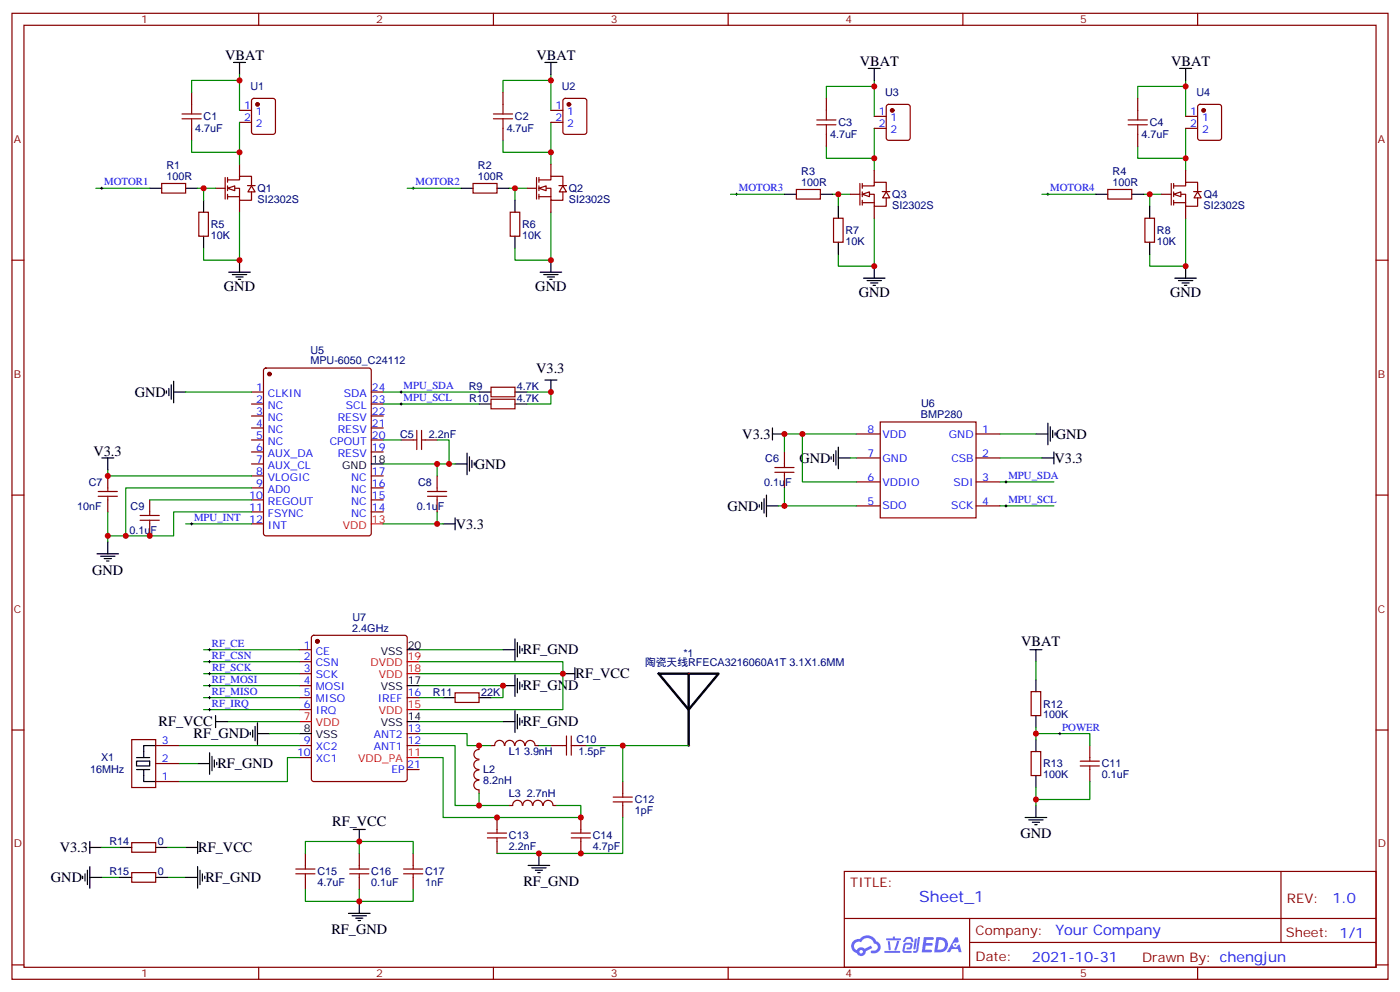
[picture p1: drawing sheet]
<svg xmlns="http://www.w3.org/2000/svg" width="412mm" height="292mm" viewBox="0 0 412 292" stroke-linecap="round" stroke-linejoin="round" font-family="sans-serif">
<g fill="none" stroke="#870000" stroke-width=".35">
<path d="M3.5 3.9h405.4v284.4h-405.4zM7.1 7.4h398.2v277.3h-398.2zM76.2 3.9v3.5M145.3 3.9v3.5M214.5 3.9v3.5M283.6 3.9v3.5M352.8 3.9v3.5M3.5 76.6h3.6M405.3 76.6h3.6M3.5 145.7h3.6M405.3 145.7h3.6M3.5 214.9h3.6"/>
<path d="M405.3 214.9h3.6M248.7 256.5h156.6v28.2h-156.6zM377.3 256.5v20.9M248.7 270.4h156.5M285.6 277.4h119.6M285.6 270.4v14.1M3.5 284h3.6M76.2 284.7v3.6M145.3 284.7v3.6M214.5 284.7v3.6M283.6 284.7v3.6M352.8 284.7v3.6"/>
<path d="M405.3 284h3.6"/>
</g>
<g fill="#5487ff">
<path d="M272.1 275.8h2.6l.3 .2-.1 .6h-2l-.1 1h1.6l.4 .4-.4 .4h-1.7l-.2 1.1 1.8 .1 .3 .3-.2 .4h-2.9z"/>
<path d="M281.4 275.9h.7l.4 1.3-.7 .3a.74 .74 0 0 0-1.1 .3 .74 .74 0 0 0 .5 1.1 .74 .74 0 0 0 .9-.7l.5-.3 .7 2.4h-.9l-.2-1h-1.9l-.5 1h-.9z"/>
<path d="M269.5 276.3h.6l-.4 2.9a.31 .31 0 0 1-.3 .3 .31 .31 0 0 1-.3-.3z"/>
<path d="M270.4 275.8h.6l-.5 4a.89 .89 0 0 1-.7 .7 .89 .89 0 0 1-.9-.3l1-.5z"/>
<path d="M266.8 276l.6-.2 1.2 .1 .5 1.3-.6 .1-.4-.9-1 .1a.95 .95 0 0 1-1 .8l-.1-.2z"/>
<path d="M266.4 277.7l1.8-.2a1.04 1.04 0 0 1 .6 1.1 1.04 1.04 0 0 1-.8 .9h-.7a.29 .29 0 0 1-.3-.4 .29 .29 0 0 1 .3-.2h.7l.2-.8h-1.4l-.4 1.8h1.9a.29 .29 0 0 1 .3 .3 .29 .29 0 0 1-.3 .3h-2l-.4-.3 .2-2.1z"/>
<path d="M260.5 279.9h4.4a.3 .3 0 0 1 .3 .3 .3 .3 0 0 1-.3 .3h-4.3z"/>
<path d="M264.3 277h.6l-.5 1.6a1.02 1.02 0 0 1-.7 1.2l-.2-.3z"/>
<path d="M261.5 277h.6l.3 2.4-.3 .3-.3-.2z"/>
<path d="M261.1 276.2h1.9l.2-.5h.5l-.1 .5h1.5a.29 .29 0 0 1 .3 .3 .29 .29 0 0 1-.3 .3h-3.9z"/>
<path d="M275.8 275.9l-.6 4.4h1.4a2.27 2.27 0 0 0 2.7-2.3 2.27 2.27 0 0 0-2.7-2.1zM276.6 276.6a1.5 1.5 0 0 1 1.8 1.6 1.5 1.5 0 0 1-1.9 1.3h-.3z"/>
<path d="M251.4 277a2.09 2.09 0 0 0 1 3.5 1.37 1.37 0 0 0 1.5 .9 1.37 1.37 0 0 0 1.1-1.4l2-1-.5-.7-1.8 1a1.4 1.4 0 0 0-2.3 .4 1.32 1.32 0 0 1-.6-1.9 1.32 1.32 0 0 1 1.9-.4 2.02 2.02 0 0 1 2-1.3 2.02 2.02 0 0 1 1.8 1.7 1.09 1.09 0 0 1 1.1 1.3 1.09 1.09 0 0 1-1.6 .7 .41 .41 0 0 0-.5 .3 .41 .41 0 0 0 .4 .5 1.89 1.89 0 0 0 2.4-1.2 1.89 1.89 0 0 0-1.2-2.4 2.98 2.98 0 0 0-5-.6l-1 .1zM253.2 280.1a.52 .52 0 0 1 1 0 .52 .52 0 0 1-1 0z"/>
<circle cx="281.4" cy="278.1" r=".28"/>
</g>
<path d="M63.5 55.4h2.8M66.3 52.2v6.4M67 55.4h3.6v3.5h3.5v-2.4M67 53h3.6v-1.1h3.5v2.8M67 52.2v1.5M67 54.7v1.4M67 57.2v1.4M67 57.9h3.6M70.6 48.4v3.5M70.6 58.9v3.6M72.9 54.6h2.3M74.1 54.7l1 1.8h-2.1z" fill="none" stroke="#870000" stroke-width=".35"/>
<path d="M67 55.4l2.1-.7v1.4z" fill="#fff" stroke="#870000" stroke-width=".35"/>
<g fill="none" stroke="#000" stroke-width=".35">
<path d="M68.8 18.4h3.5M70.6 18.4v3.5M160.5 18.4h3.5M162.3 18.4v3.5M44.1 55.4h3.5M54.7 55.4h3.5M60 58.9v3.6M135.8 55.4h3.5M146.4 55.4h3.5M151.7 58.9v3.6M60 69.5v3.6M70.6 76.6v3.5"/>
<path d="M151.7 69.5v3.6M162.3 76.6v3.5M67.4 80.1h6.3M68.4 80.8h4.3M69.5 81.5h2.1M70.2 82.2h.7M159.1 80.1h6.4M160.2 80.8h4.2M161.2 81.5h2.1M161.9 82.2h.7"/>
</g>
<g fill="none" stroke="#870000" stroke-width=".35">
<path d="M56.4 27.2v3.5M56.4 37.8v3.5M70.6 32.5h3.5M70.6 36h3.5M74.3 29.2l.5-.2h5.6l.7 .4v9.4l-.4 .7h-5.9l-.7-.4v-9.4zM148.2 27.2v3.5M148.2 37.8v3.5M162.3 32.5h3.5M162.3 36h3.5M166 29.2l.5-.2h5.7l.6 .4 .1 9.4-.5 .7h-5.9l-.6-.4-.1-9.4zM47.6 54h7.1v2.8h-7.1zM139.3 54h7.1v2.8h-7.1z"/>
<path d="M155.2 55.4h2.8M158 52.2v6.4M158.7 55.4h3.6v3.5h3.5v-2.4M158.7 53h3.6v-1.1h3.5v2.8M158.7 52.2v1.5M158.7 54.7v1.4M158.7 57.2v1.4M158.7 57.9h3.6M162.3 48.4v3.5M162.3 58.9v3.6M164.6 54.6h2.3M165.8 54.7l1.1 1.8h-2.2z"/>
<path d="M58.6 62.5h2.8v7h-2.8zM150.3 62.5h2.8v7h-2.8z"/>
</g>
<path d="M53.6 35h5.7M53.6 33.5h5.7M56.4 30.7v2.8M56.4 35v2.8M145.3 35h5.7M145.3 33.5h5.7M148.2 30.7v2.8M148.2 35v2.8" fill="none" stroke="#a10000" stroke-width=".35"/>
<g fill="#870000" stroke="#870000" stroke-width=".35">
<circle cx="75.8" cy="30.7" r=".53"/>
<circle cx="167.6" cy="30.7" r=".53"/>
</g>
<g fill="none" stroke="#008700" stroke-width=".35">
<path d="M70.6 23.7h-14.2v3.5M70.6 21.9v10.6M70.6 36v12.4M162.3 23.7h-14.1v3.5M162.3 21.9v10.6M162.3 36v12.4M28.2 55.4h15.9M56.4 41.3v3.5h14.2M58.2 55.4h5.3M60 55.4v3.5M119.9 55.4h15.9M148.2 41.3v3.5h14.1"/>
<path d="M149.9 55.4h5.3M151.7 55.4v3.5M70.6 62.5v14.1h-10.6v-3.5M162.3 62.5v14.1h-10.6v-3.5"/>
</g>
<path d="M29.6 55.4h.7M30 55.1v.7M121.4 55.4h.7M121.7 55.1v.7" fill="none" stroke="#000" stroke-width=".29"/>
<path d="M158.7 55.4l2.2-.7v1.4z" fill="#fff" stroke="#870000" stroke-width=".35"/>
<path d="M216.6 57.2h.7M217 56.8v.7" fill="none" stroke="#000" stroke-width=".29"/>
<path d="M255.8 20.1h3.5M257.5 20.1v3.6M231.1 57.2h3.5M241.7 57.2h3.5M246.9 60.7v3.5M246.9 71.3v3.5M257.5 78.4v3.5M254.4 81.9h6.3M255.4 82.6h4.2M256.5 83.3h2.1M257.2 84h.7" fill="none" stroke="#000" stroke-width=".35"/>
<path d="M257.5 25.4h-14.1v3.6M257.5 23.7v10.6M257.5 37.8v12.3M215.2 57.2h15.9M243.4 43.1v3.5h14.1M245.2 57.2h5.3M246.9 57.2v3.5M257.5 64.2v14.2h-10.6v-3.6" fill="none" stroke="#008700" stroke-width=".35"/>
<g fill="none" stroke="#870000" stroke-width=".35">
<path d="M243.4 29v3.5M243.4 39.5v3.6M257.5 34.3h3.6M257.5 37.8h3.6M261.3 30.9l.5-.2h5.6l.7 .5v9.4l-.5 .7h-5.8l-.7-.5v-9.4zM234.6 55.8h7.1v2.8h-7.1zM250.5 57.2h2.8M253.3 54v6.4M254 57.2h3.5v3.5h3.6v-2.5M254 54.7h3.5v-1h3.6v2.8M254 54v1.4M254 56.5v1.4"/>
<path d="M254 58.9v1.5M254 59.7h3.5M257.5 50.1v3.6M259.9 56.4h2.2M261.1 56.5l1 1.7h-2.1zM245.5 64.2h2.9v7.1h-2.9zM257.5 60.7v3.5"/>
</g>
<circle cx="262.8" cy="32.5" r=".53" fill="#870000" stroke="#870000" stroke-width=".35"/>
<path d="M240.6 36.7h5.6M240.6 35.3h5.6M243.4 32.5v2.8M243.4 36.7v2.8" fill="none" stroke="#a10000" stroke-width=".35"/>
<path d="M254 57.2l2.1-.7v1.4z" fill="#fff" stroke="#870000" stroke-width=".35"/>
<path d="M308.3 57.2h.7M308.7 56.8v.7" fill="none" stroke="#000" stroke-width=".29"/>
<path d="M347.5 20.1h3.5M349.2 20.1v3.6M322.8 57.2h3.5M333.4 57.2h3.5M338.7 60.7v3.5M338.7 71.3v3.5M349.2 78.4v3.5M346.1 81.9h6.3M347.1 82.6h4.3M348.2 83.3h2.1M348.9 84h.7" fill="none" stroke="#000" stroke-width=".35"/>
<path d="M349.2 25.4h-14.1v3.6M349.2 23.7v10.6M349.2 37.8v12.3M306.9 57.2h15.9M335.1 43.1v3.5h14.1M336.9 57.2h5.3M338.7 57.2v3.5M349.2 64.2v14.2h-10.5v-3.6" fill="none" stroke="#008700" stroke-width=".35"/>
<g fill="none" stroke="#870000" stroke-width=".35">
<path d="M335.1 29v3.5M335.1 39.5v3.6M349.2 34.3h3.6M349.2 37.8h3.6M353 30.9l.5-.2h5.6l.7 .5v9.4l-.4 .7h-5.9l-.7-.5v-9.4zM326.3 55.8h7.1v2.8h-7.1zM342.2 57.2h2.8M345 54v6.4M345.7 57.2h3.5v3.5h3.6v-2.5M345.7 54.7h3.5v-1h3.6v2.8M345.7 54v1.4M345.7 56.5v1.4"/>
<path d="M345.7 58.9v1.5M345.7 59.7h3.5M349.2 50.1v3.6M351.6 56.4h2.3M352.8 56.5l1 1.7h-2.1zM337.3 64.2h2.8v7.1h-2.8zM349.2 60.7v3.5"/>
</g>
<circle cx="354.5" cy="32.5" r=".53" fill="#870000" stroke="#870000" stroke-width=".35"/>
<path d="M332.3 36.7h5.7M332.3 35.3h5.7M335.1 32.5v2.8M335.1 36.7v2.8" fill="none" stroke="#a10000" stroke-width=".35"/>
<path d="M345.7 57.2l2.1-.7v1.4z" fill="#fff" stroke="#870000" stroke-width=".35"/>
<g fill="none" stroke="#870000" stroke-width=".35">
<path d="M74.1 115.4h3.5M74.1 118.9h3.5M77.8 108.5l.5-.2h30.4l.6 .5 .1 48.2-.5 .7h-30.6l-.6-.4-.1-48.3zM109.4 115.4h3.5M109.4 118.9h3.5M144.6 114h7.1v2.8h-7.1zM144.6 117.5h7.1v2.8h-7.1zM74.1 122.4h3.5M74.1 126h3.5M74.1 129.5h3.5M74.1 133h3.5M74.1 136.6h3.5"/>
<path d="M109.4 122.4h3.5M109.4 126h3.5M109.4 129.5h3.5M109.4 133h3.5M118.2 129.5h3.5M125.2 129.5h3.6M231.1 133v3.6M252.2 127.7h7.1M252.2 134.8h7.1M259.3 124.2h28.2v28.2h-28.2zM287.5 127.7h7.1M287.5 134.8h7.1"/>
<path d="M31.7 140.1v3.5M31.7 147.1v3.6M44.1 147.1v3.6M44.1 154.2v3.5M74.1 140.1h3.5M74.1 143.6h3.5M74.1 147.1h3.5M74.1 150.7h3.5M74.1 154.2h3.5M109.4 140.1h3.5M109.4 143.6h3.5M109.4 147.1h3.5"/>
<path d="M109.4 150.7h3.5M128.8 140.1v3.5M128.8 147.1v3.6M231.1 140.1v3.5M252.2 141.9h7.1M252.2 148.9h7.1M287.5 141.9h7.1M287.5 148.9h7.1M88.2 191.2h3.5M88.2 194.8h3.5M88.2 198.3h3.5M92 187.2l.4-.2h26.8l.7 .4v41.9l-.4 .7h-27.1l-.6-.4-.1-41.9z"/>
<path d="M38.8 217.7h7.1v14.1h-7.1zM45.9 219.5h7M88.2 201.8h3.5M88.2 205.4h3.5M88.2 208.9h3.5M88.2 219.5h3.5M119.9 205.4h3.6M119.9 219.5h3.6M119.9 215.9h3.6M134.1 203.9h7v2.9h-7zM141.1 219.5v1M144.6 219.5h1.1"/>
<path d="M145.7 219.4a1.41 1.41 0 0 1 1.4-1.5 1.41 1.41 0 0 1 1.4 1.5M148.7 219.4a1.41 1.41 0 0 1 1.4-1.5 1.41 1.41 0 0 1 1.4 1.5M151.7 219.4a1.41 1.41 0 0 1 1.4-1.5 1.41 1.41 0 0 1 1.4 1.5M154.8 219.4a1.41 1.41 0 0 1 1.4-1.5 1.41 1.41 0 0 1 1.4 1.5M157.7 219.5h1M162.3 219.5h3.5M169.3 219.5h3.6M45.9 230h7M45.9 224.8h7M88.2 223h3.5M119.9 226.5h3.6M141.1 226.7a1.41 1.41 0 0 0-1.5 1.4 1.41 1.41 0 0 0 1.5 1.4"/>
<path d="M141.1 223.7a1.41 1.41 0 0 0-1.5 1.4 1.41 1.41 0 0 0 1.5 1.4M141.1 229.7a1.41 1.41 0 0 0-1.5 1.4 1.41 1.41 0 0 0 1.5 1.4v1.1M141.1 220.6a1.41 1.41 0 0 0-1.5 1.4 1.41 1.41 0 0 0 1.5 1.4M149.9 237.1h1.1M151 237.1a1.41 1.41 0 0 1 1.4-1.5 1.41 1.41 0 0 1 1.4 1.5M154 237.1a1.41 1.41 0 0 1 1.4-1.5 1.41 1.41 0 0 1 1.4 1.5M157 237.1a1.41 1.41 0 0 1 1.4-1.5 1.41 1.41 0 0 1 1.4 1.5M160.1 237.1a1.41 1.41 0 0 1 1.4-1.5 1.41 1.41 0 0 1 1.4 1.5M163 237.1h1M183.4 230v3.6M183.4 237.1v3.5M146.4 240.6v3.6"/>
<path d="M146.4 247.7v3.5M171.1 240.6v3.6M171.1 247.7v3.5"/>
</g>
<g fill="#870000" stroke="#870000" stroke-width=".35">
<circle cx="79.4" cy="110.1" r=".53"/>
<circle cx="93.5" cy="188.8" r=".53"/>
</g>
<path d="M109.4 154.2h3.5M119.9 198.3h3.6M119.9 194.8h3.6M88.2 212.4h3.5M119.9 208.9h3.6M119.9 223h3.6" fill="none" stroke="#f00" stroke-width=".35"/>
<g fill="none" stroke="#000" stroke-width=".35">
<path d="M49 115v.7M49.7 114.3v2.2M50.4 113.3v4.2M51.2 115.4h3.5M51.2 112.2v6.4M141.1 115.4h3.5M141.1 118.9h3.5M151.7 115.4h3.5M151.7 118.9h3.5M160.5 111.9h3.5M162.3 111.9v3.5M30 134.8h3.5"/>
<path d="M31.7 134.8v3.5M109.4 136.6h3.5M134.1 136.6h3.5M137.6 133.4v6.3M138.3 134.4v4.3M139 135.5v2.1M139.7 136.2v.7M227.5 127.7h3.6M227.5 126v3.5M244.8 134.4v.7M245.5 133.7v2.2M246.2 132.7v4.2"/>
<path d="M246.9 134.8h3.6M246.9 131.6v6.4M305.2 127.7h3.5M306.9 134.8h3.5M308.7 124.6v6.3M309.4 125.6v4.3M310.1 126.7v2.1M310.4 133v3.6M310.8 127.4v.7M31.7 159.5v3.5M130.5 154.2h3.6M134.1 152.4v3.6"/>
<path d="M223.7 148.6v.7M224.4 147.8v2.2M225.1 146.8v4.2M225.8 148.9h3.5M225.8 145.7v6.4M28.6 163h6.3M29.6 163.7h4.3M30.7 164.4h2.1M31.4 165.1h.7M119.9 191.2h3.6M148.2 191.2h3.5M151.7 188.1v6.3"/>
<path d="M151.7 198.6v6.4M152.4 189.1v4.3M152.4 199.7v4.2M153.1 190.2v2.1M153.8 190.9v.7M165.8 198.3h3.5M169.3 196.5v3.6M45.9 219.5h-3.6v3.5M63.5 212.4h3.5M63.5 210.6v3.6M73.7 215.6v.7M74.4 214.9v2.1"/>
<path d="M75.1 213.8v4.3M75.8 215.9h3.6M75.8 212.8v6.3M88.2 215.9h3.5M119.9 212.4h3.6M119.9 201.8h3.6M130.5 205.4h3.6M141.1 205.4h3.5M148.2 212.4h3.5M148.2 201.8h3.5M151.7 209.2v6.4M152.4 210.3v4.2"/>
<path d="M153.1 200.8v2.1M153.1 211.3v2.2M153.8 201.5v.7M153.8 212.1v.7M40.2 224h3.9v1.5h-3.9zM40.2 223h3.9M40.2 226.5h3.9M42.3 226.5v3.5h3.6M58.2 224.8h3.5M61.7 221.6v6.3M62.4 222.6v4.3M63.1 223.7v2.1"/>
<path d="M63.9 224.4v.7M155.6 254.7h6.3M156.6 255.4h4.3M157.7 256.2h2.1M158.4 256.9h.7M158.7 251.2v3.5"/>
</g>
<g fill="none" stroke="#008700" stroke-width=".35">
<path d="M54.7 115.4h19.4M112.9 115.4h28.2M112.9 118.9h28.2M155.2 115.4h7.1v3.5h-7.1M31.7 138.3v1.8h42.4M112.9 136.6h21.2M112.9 129.5h5.3M128.8 129.5h3.5v7.1M128.8 136.6v3.5M236.4 127.7v14.2h15.8M250.5 134.8h1.7M252.2 127.7h-21.1v5.3"/>
<path d="M294.6 127.7h10.6M294.6 134.8h12.3M31.7 150.7v8.8M44.1 147.1h30M54.7 154.2h19.4M74.1 150.7h-22.9v7h-19.5M74.1 143.6h-37.1v14.1M112.9 154.2h17.6M128.8 150.7v3.5M229.3 148.9h22.9M231.1 143.6v5.3M294.6 141.9h15.8"/>
<path d="M294.6 148.9h15.8M60 191.2h28.2M60 194.8h28.2M60 198.3h28.2M123.5 194.8h42.3v3.5h-42.3M123.5 191.2h24.7M165.8 198.3v10.6h-42.3M52.9 219.5h35.3M60 201.8h28.2M60 205.4h28.2M60 208.9h28.2M67 212.4h21.2"/>
<path d="M79.4 215.9h8.8M123.5 201.8h24.7v3.6h-3.6M123.5 215.9h14.1v3.6h7M123.5 219.5h10.6v17.6h7M123.5 205.4h7M123.5 212.4h24.7M158.7 219.5h3.6M52.9 224.8h5.3M88.2 223h-3.5v7h-31.8M123.5 223h7v17.6h40.6v-3.5h-7.1M141.1 233.6v3.5h8.8M183.4 240.6v10.6h-37"/>
</g>
<g fill="none" stroke="#a10000" stroke-width=".35">
<path d="M121.7 129.5h1.1M122.8 126.7v5.6M124.2 126.7v5.6M124.2 129.5h1M228.2 137.6h5.7M228.2 139h5.7M231.1 136.6v1M231.1 139v1.1M28.9 144.7h5.7M28.9 146.1h5.7M31.7 143.6v1.1M31.7 146.1v1"/>
<path d="M41.3 151.7h5.6M41.3 153.1h5.6M44.1 150.7v1M44.1 153.1v1.1M125.9 144.7h5.7M125.9 146.1h5.7M128.8 143.6v1.1M128.8 146.1v1M165.8 219.5h1.1M166.9 216.6v5.7M168.3 216.6v5.7M168.3 219.5h1"/>
<path d="M180.6 236h5.7M180.6 234.6h5.7M183.4 233.6v1M183.4 236v1.1M143.6 246.6h5.6M143.6 245.2h5.6M146.4 244.2v1M146.4 246.6v1.1M168.3 246.6h5.6M168.3 245.2h5.6M171.1 244.2v1M171.1 246.6v1.1"/>
</g>
<g fill="none" stroke="#000" stroke-width=".29">
<path d="M117.8 115.4h.7M117.8 118.9h.7M118.2 115v.7M118.2 118.6v.7M56.1 154.2h.7M56.4 153.8v.8M296 148.9h.7M296 141.9h.7M296.3 141.5v.7M296.3 148.6v.7M61.4 191.2h.7M61.4 194.8h.7"/>
<path d="M61.4 198.3h.7M61.7 190.9v.7M61.7 194.4v.7M61.7 197.9v.7M61.4 201.8h.7M61.4 205.4h.7M61.4 208.9h.7M61.7 201.5v.7M61.7 205v.7M61.7 208.5v.7"/>
</g>
<path d="M194 198.3h17.7l-8.9 10.6zM202.8 198.3v21.2" fill="none" stroke="#000" stroke-width=".71"/>
<g fill="#870000">
<circle cx="202.8" cy="219.5" r=".18"/>
<circle cx="202.8" cy="198.3" r=".18"/>
</g>
<g fill="none" stroke="#000" stroke-width=".35">
<path d="M303.4 191.2h3.5M305.2 191.2v3.6M305.2 200.1v3.5M305.2 210.6v3.6M305.2 217.7v3.5M305.2 228.3v3.5M305.2 237.1v3.5M24.3 257.9v.7M25 257.2v2.1M25.8 256.2v4.2M26.5 249.4h3.5M26.5 247.7v3.5"/>
<path d="M26.5 255.1v6.3M26.5 258.3h3.5M35.3 249.4h3.5M35.3 258.3h3.5M45.9 249.4h3.5M45.9 258.3h3.5M54.7 249.4h3.5M54.7 258.3h3.5M58.2 247.7v3.5M58.2 255.1v6.3M58.9 256.2v4.2M59.6 257.2v2.1"/>
<path d="M60.3 257.9v.7M104.1 244.2h3.5M105.8 244.2v3.5M302 240.6h6.3M303 241.3h4.3M304.1 242h2.1M304.8 242.7h.7M102.7 268.9h6.3M103.7 269.6h4.2M104.8 270.3h2.1M105.5 271h.7M105.8 265.3v3.6"/>
</g>
<path d="M303.7 203.6h2.9v7h-2.9zM321 219.5v3.5M303.7 221.2h2.9v7.1h-2.9zM321 226.5v3.5M38.8 248h7.1v2.9h-7.1zM38.8 256.9h7.1v2.8h-7.1zM90 251.2v3.5M90 258.3v3.5M105.8 251.2v3.5M105.8 258.3v3.5M121.7 251.2v3.5M121.7 258.3v3.5" fill="none" stroke="#870000" stroke-width=".35"/>
<g fill="none" stroke="#008700" stroke-width=".35">
<path d="M305.2 194.8v5.3M172.9 219.5h10.5v10.5M183.4 219.5h19.4M305.2 215.9h15.8v3.6M305.2 214.2v3.5M305.2 231.8v5.3M321 230v5.3h-15.8M30 249.4h5.3M30 258.3h5.3M49.4 249.4h5.3M49.4 258.3h5.3M90 251.2v-3.5h31.7v3.5"/>
<path d="M105.8 247.7v3.5M90 261.8v3.5h31.7v-3.5M105.8 261.8v3.5"/>
</g>
<g fill="none" stroke="#a10000" stroke-width=".35">
<path d="M318.2 225.5h5.6M318.2 224h5.6M321 223v1M321 225.5v1M87.1 257.2h5.7M87.1 255.8h5.7M90 254.7v1.1M90 257.2v1.1M103 257.2h5.7M103 255.8h5.7M105.8 254.7v1.1M105.8 257.2v1.1"/>
<path d="M118.9 257.2h5.6M118.9 255.8h5.6M121.7 254.7v1.1M121.7 257.2v1.1"/>
</g>
<path d="M311.9 215.9h.7M312.2 215.6v.7" fill="none" stroke="#000" stroke-width=".29"/>
<g fill="#c00">
<circle cx="70.6" cy="23.7" r=".88"/>
<circle cx="70.6" cy="44.8" r=".88"/>
<circle cx="60" cy="55.4" r=".88"/>
<circle cx="70.6" cy="76.6" r=".88"/>
<circle cx="162.3" cy="76.6" r=".88"/>
<circle cx="151.7" cy="55.4" r=".88"/>
<circle cx="162.3" cy="44.8" r=".88"/>
<circle cx="162.3" cy="23.7" r=".88"/>
<circle cx="257.5" cy="78.4" r=".88"/>
<circle cx="246.9" cy="57.2" r=".88"/>
<circle cx="257.5" cy="46.6" r=".88"/>
<circle cx="257.5" cy="25.4" r=".88"/>
<circle cx="349.3" cy="78.4" r=".88"/>
<circle cx="338.7" cy="57.2" r=".88"/>
<circle cx="349.3" cy="46.6" r=".88"/>
<circle cx="349.3" cy="25.4" r=".88"/>
<circle cx="31.8" cy="140.1" r=".88"/>
<circle cx="31.8" cy="157.7" r=".88"/>
<circle cx="37" cy="157.7" r=".88"/>
<circle cx="44.1" cy="157.7" r=".88"/>
<circle cx="162.3" cy="115.4" r=".88"/>
<circle cx="132.3" cy="136.6" r=".88"/>
<circle cx="128.8" cy="154.2" r=".88"/>
<circle cx="128.8" cy="136.6" r=".88"/>
<circle cx="231.1" cy="148.9" r=".88"/>
<circle cx="231.1" cy="127.7" r=".88"/>
<circle cx="236.4" cy="127.7" r=".88"/>
<circle cx="148.2" cy="201.8" r=".88"/>
<circle cx="165.8" cy="198.3" r=".88"/>
<circle cx="141.1" cy="219.5" r=".88"/>
<circle cx="141.1" cy="237.1" r=".88"/>
<circle cx="146.4" cy="240.6" r=".88"/>
<circle cx="171.1" cy="240.6" r=".88"/>
<circle cx="158.8" cy="251.2" r=".88"/>
<circle cx="171.1" cy="251.2" r=".88"/>
<circle cx="183.4" cy="219.5" r=".88"/>
<circle cx="105.8" cy="247.7" r=".88"/>
<circle cx="105.8" cy="265.3" r=".88"/>
<circle cx="305.2" cy="215.9" r=".88"/>
<circle cx="305.2" cy="235.3" r=".88"/>
</g>
<text font-size="4.6" fill="#00f" x="270.8" y="265.5">Sheet_1</text>
<g font-size="4.2">
<text x="66.3" y="17.7">VBAT</text>
<text x="158" y="17.7">VBAT</text>
<text x="253.3" y="19.4">VBAT</text>
<text x="345" y="19.4">VBAT</text>
<text x="66" y="85.8">GND</text>
<text x="157.7" y="85.8">GND</text>
<text x="252.9" y="87.5">GND</text>
<text x="344.7" y="87.5">GND</text>
<text x="157.9" y="109.7">V3.3</text>
<text x="39.7" y="116.8">GND</text>
<text x="218.7" y="129.2">V3.3</text>
<text x="311" y="129.2">GND</text>
<text x="27.5" y="134.1">V3.3</text>
<text x="235.5" y="136.2">GND</text>
<text x="310.6" y="136.3">V3.3</text>
<text x="139.9" y="138">GND</text>
<text x="134.2" y="155.7">V3.3</text>
<text x="214.3" y="150.3">GND</text>
<text x="27.2" y="169.1">GND</text>
<text x="300.8" y="190.1">VBAT</text>
<text x="154" y="192.6">RF_GND</text>
<text x="154" y="203.2">RF_GND</text>
<text x="169.5" y="199.7">RF_VCC</text>
<text x="46.7" y="213.8">RF_VCC</text>
<text x="154" y="213.8">RF_GND</text>
<text x="57" y="217.3">RF_GND</text>
<text x="64" y="226.2">RF_GND</text>
<text x="97.8" y="243.1">RF_VCC</text>
<text x="17.6" y="250.9">V3.3</text>
<text x="58.4" y="250.9">RF_VCC</text>
<text x="300.6" y="246.7">GND</text>
<text x="15" y="259.8">GND</text>
<text x="60.5" y="259.8">RF_GND</text>
<text x="154.2" y="260.8">RF_GND</text>
<text x="97.6" y="275">RF_GND</text>
</g>
<g font-size="4.2" fill="#00f">
<text x="392.5" y="265.8">1.0</text>
<text x="310.9" y="275.3">Your Company</text>
<text x="304" y="283.1">2021-10-31</text>
</g>
<g font-size="3.9" fill="#800">
<text x="250.5" y="261.1">TITLE:</text>
<text x="379.1" y="265.8">REV:</text>
<text x="287.4" y="275.3">Company:</text>
<text x="378.7" y="275.9">Sheet: 1/1</text>
<text x="287.4" y="283">Date:</text>
<text x="336.4" y="283.1">Drawn By: chengjun</text>
</g>
<g font-size="3.2" fill="#800">
<text x="41.6" y="6.9">1</text>
<text x="110.8" y="6.9">2</text>
<text x="179.9" y="6.9">3</text>
<text x="249.1" y="6.9">4</text>
<text x="318.2" y="6.9">5</text>
<text x="4.1" y="42">A</text>
<text x="405.9" y="42">A</text>
<text x="4.1" y="111.2">B</text>
<text x="405.9" y="111.2">B</text>
<text x="4.1" y="180.3">C</text>
<text x="405.9" y="180.3">C</text>
<text x="4.1" y="249.4">D</text>
<text x="405.9" y="249.4">D</text>
<text x="41.6" y="287.7">1</text>
<text x="110.8" y="287.7">2</text>
<text x="179.9" y="287.7">3</text>
<text x="249.1" y="287.7">4</text>
<text x="318.2" y="287.7">5</text>
</g>
<g font-size="3.2" fill="#000080">
<text x="73.7" y="26.6">U1</text>
<text x="165.5" y="26.6">U2</text>
<text x="260.7" y="28.3">U3</text>
<text x="352.4" y="28.3">U4</text>
<text x="60" y="35.4">C1</text>
<text x="151.7" y="35.4">C2</text>
<text x="57.5" y="38.9">4.7uF</text>
<text x="149.2" y="38.9">4.7uF</text>
<text x="244.5" y="40.7">4.7uF</text>
<text x="246.9" y="37.1">C3</text>
<text x="336.2" y="40.7">4.7uF</text>
<text x="338.7" y="37.1">C4</text>
<text x="49" y="53">100R</text>
<text x="49.1" y="49.8">R1</text>
<text x="140.8" y="53">100R</text>
<text x="140.8" y="49.8">R2</text>
<text x="236" y="51.5">R3</text>
<text x="327.7" y="51.5">R4</text>
<text x="75.9" y="59.8">SI2302S</text>
<text x="75.9" y="56.6">Q1</text>
<text x="167.6" y="59.8">SI2302S</text>
<text x="167.6" y="56.6">Q2</text>
<text x="236" y="54.7">100R</text>
<text x="262.8" y="58.3">Q3</text>
<text x="327.7" y="54.7">100R</text>
<text x="354.6" y="58.3">Q4</text>
<text x="262.8" y="61.5">SI2302S</text>
<text x="354.6" y="61.5">SI2302S</text>
<text x="62.1" y="70.3">10K</text>
<text x="62.1" y="67.1">R5</text>
<text x="153.8" y="70.3">10K</text>
<text x="153.8" y="67.1">R6</text>
<text x="249.1" y="68.9">R7</text>
<text x="340.8" y="68.9">R8</text>
<text x="249.1" y="72.1">10K</text>
<text x="340.8" y="72.1">10K</text>
<text x="91.4" y="107.3">MPU-6050_C24112</text>
<text x="91.4" y="104.1">U5</text>
<text x="138.1" y="114.8">R9</text>
<text x="138.2" y="118.3">R10</text>
<text x="152.3" y="114.8">4.7K</text>
<text x="152.3" y="118.3">4.7K</text>
<text x="271.3" y="119.8">U6</text>
<text x="271.3" y="123">BMP280</text>
<text x="117.8" y="128.9">C5</text>
<text x="126.3" y="128.9">2.2nF</text>
<text x="225.4" y="135.9">C6</text>
<text x="26.1" y="143">C7</text>
<text x="123.1" y="143">C8</text>
<text x="225.1" y="143">0.1uF</text>
<text x="22.7" y="150">10nF</text>
<text x="38.5" y="150.1">C9</text>
<text x="122.8" y="150.1">0.1uF</text>
<text x="38.1" y="157.1">0.1uF</text>
<text x="103.8" y="185.9">2.4GHz</text>
<text x="103.8" y="182.7">U7</text>
<text x="190" y="195.9">陶瓷天线RFECA3216060A1T 3.1X1.6MM</text>
<text x="201.3" y="193.4">*1</text>
<text x="127.5" y="204.7">R11</text>
<text x="141.7" y="204.7">22K</text>
<text x="307.3" y="208.4">R12</text>
<text x="307.3" y="211.4">100K</text>
<text x="169.8" y="218.8">C10</text>
<text x="26.5" y="227.7">16MHz</text>
<text x="29.8" y="224.1">X1</text>
<text x="142.3" y="227.7">L2</text>
<text x="149.9" y="222.4">L1</text>
<text x="154.4" y="222.4">3.9nH</text>
<text x="170.4" y="222.4">1.5pF</text>
<text x="307.3" y="225.9">R13</text>
<text x="324.6" y="225.9">C11</text>
<text x="142.3" y="230.9">8.2nH</text>
<text x="307.3" y="229.1">100K</text>
<text x="324.6" y="229">0.1uF</text>
<text x="149.9" y="234.7">L3</text>
<text x="155.2" y="234.5">2.7nH</text>
<text x="187" y="239.6">1pF</text>
<text x="187" y="236.5">C12</text>
<text x="32.3" y="248.8">R14</text>
<text x="46.4" y="248.8">0</text>
<text x="149.9" y="250.2">2.2nF</text>
<text x="149.9" y="247.1">C13</text>
<text x="174.6" y="250.2">4.7pF</text>
<text x="174.6" y="247.1">C14</text>
<text x="32.3" y="257.7">R15</text>
<text x="46.4" y="257.7">0</text>
<text x="93.5" y="257.7">C15</text>
<text x="109.4" y="257.7">C16</text>
<text x="125.2" y="257.7">C17</text>
<text x="93.5" y="260.8">4.7uF</text>
<text x="109.4" y="260.8">0.1uF</text>
<text x="125.2" y="260.8">1nF</text>
</g>
<g font-size="3.2" fill="#00f">
<text x="71.9" y="32.1">1</text>
<text x="71.9" y="35.7">2</text>
<text x="75.4" y="33.9">1</text>
<text x="163.6" y="32.1">1</text>
<text x="163.6" y="35.7">2</text>
<text x="167.1" y="33.9">1</text>
<text x="258.9" y="33.9">1</text>
<text x="262.4" y="35.7">1</text>
<text x="350.6" y="33.9">1</text>
<text x="354.1" y="35.7">1</text>
<text x="75.4" y="37.4">2</text>
<text x="167.1" y="37.4">2</text>
<text x="258.9" y="37.4">2</text>
<text x="262.4" y="39.2">2</text>
<text x="350.6" y="37.4">2</text>
<text x="354.1" y="39.2">2</text>
<text x="30.7" y="54.5">MOTOR1</text>
<text x="122.4" y="54.5">MOTOR2</text>
<text x="217.7" y="56.3">MOTOR3</text>
<text x="309.4" y="56.3">MOTOR4</text>
<text x="75.4" y="115">1</text>
<text x="75.4" y="118.6">2</text>
<text x="78.9" y="116.8">CLKIN</text>
<text x="101.3" y="116.8">SDA</text>
<text x="109.5" y="118.6">23</text>
<text x="109.5" y="115">24</text>
<text x="118.9" y="114.5">MPU_SDA</text>
<text x="118.9" y="118">MPU_SCL</text>
<text x="75.4" y="122.1">3</text>
<text x="75.4" y="125.6">4</text>
<text x="78.9" y="120.3">NC</text>
<text x="78.9" y="123.9">NC</text>
<text x="99.5" y="123.9">RESV</text>
<text x="101.9" y="120.3">SCL</text>
<text x="109.5" y="125.6">21</text>
<text x="109.5" y="122.1">22</text>
<text x="75.4" y="129.2">5</text>
<text x="78.9" y="127.4">NC</text>
<text x="78.9" y="130.9">NC</text>
<text x="97.1" y="130.9">CPOUT</text>
<text x="99.5" y="127.4">RESV</text>
<text x="109.5" y="129.2">20</text>
<text x="255.5" y="127.4">8</text>
<text x="260" y="128.8">VDD</text>
<text x="279.5" y="128.8">GND</text>
<text x="289.3" y="127.4">1</text>
<text x="75.4" y="132.7">6</text>
<text x="75.4" y="136.2">7</text>
<text x="78.9" y="134.4">AUX_DA</text>
<text x="78.9" y="138">AUX_CL</text>
<text x="99.5" y="134.4">RESV</text>
<text x="109.5" y="132.7">19</text>
<text x="255.5" y="134.4">7</text>
<text x="260" y="135.9">GND</text>
<text x="280.3" y="135.9">CSB</text>
<text x="289.3" y="134.4">2</text>
<text x="75.4" y="139.7">8</text>
<text x="75.4" y="143.3">9</text>
<text x="78.9" y="141.5">VLOGIC</text>
<text x="103.5" y="141.5">NC</text>
<text x="109.5" y="143.3">16</text>
<text x="109.5" y="139.7">17</text>
<text x="255.5" y="141.5">6</text>
<text x="260" y="142.9">VDDIO</text>
<text x="280.9" y="142.9">SDI</text>
<text x="289.3" y="141.5">3</text>
<text x="297" y="141">MPU_SDA</text>
<text x="73.4" y="146.8">10</text>
<text x="78.9" y="145">AD0</text>
<text x="78.9" y="148.6">REGOUT</text>
<text x="103.5" y="148.6">NC</text>
<text x="103.5" y="145">NC</text>
<text x="109.5" y="146.8">15</text>
<text x="255.5" y="148.6">5</text>
<text x="260" y="150">SDO</text>
<text x="280.2" y="150">SCK</text>
<text x="289.3" y="148.6">4</text>
<text x="297" y="148">MPU_SCL</text>
<text x="57.1" y="153.3">MPU_INT</text>
<text x="73.4" y="150.3">11</text>
<text x="73.4" y="153.8">12</text>
<text x="78.9" y="152.1">FSYNC</text>
<text x="78.9" y="155.6">INT</text>
<text x="103.5" y="152.1">NC</text>
<text x="109.5" y="150.3">14</text>
<text x="62.4" y="190.4">RF_CE</text>
<text x="89.5" y="190.9">1</text>
<text x="62.4" y="193.9">RF_CSN</text>
<text x="62.4" y="197.4">RF_SCK</text>
<text x="89.5" y="194.4">2</text>
<text x="89.5" y="197.9">3</text>
<text x="93" y="192.7">CE</text>
<text x="93" y="196.2">CSN</text>
<text x="62.4" y="201">RF_MOSI</text>
<text x="89.5" y="201.5">4</text>
<text x="93" y="199.7">SCK</text>
<text x="93" y="203.2">MOSI</text>
<text x="62.4" y="204.5">RF_MISO</text>
<text x="62.4" y="208">RF_IRQ</text>
<text x="89.5" y="205">5</text>
<text x="89.5" y="208.5">6</text>
<text x="93" y="206.8">MISO</text>
<text x="111.3" y="206.8">IREF</text>
<text x="120.1" y="205">16</text>
<text x="93" y="210.3">IRQ</text>
<text x="120.1" y="215.6">13</text>
<text x="312.9" y="215.1">POWER</text>
<text x="47.6" y="219.1">3</text>
<text x="89.5" y="219.1">9</text>
<text x="93" y="220.9">XC2</text>
<text x="110.1" y="220.9">ANT1</text>
<text x="110.1" y="217.3">ANT2</text>
<text x="120.1" y="219.1">12</text>
<text x="47.6" y="224.4">2</text>
<text x="87.5" y="222.6">10</text>
<text x="93" y="224.4">XC1</text>
<text x="115.3" y="227.6">EP</text>
<text x="119.9" y="226.2">21</text>
<text x="47.6" y="229.7">1</text>
</g>
<g font-size="3.2">
<text x="100.8" y="138">GND</text>
<text x="109.5" y="136.2">18</text>
<text x="120.1" y="190.9">20</text>
<text x="112.1" y="192.7">VSS</text>
<text x="112.1" y="203.2">VSS</text>
<text x="120.1" y="201.5">17</text>
<text x="89.5" y="215.6">8</text>
<text x="112.1" y="213.8">VSS</text>
<text x="120.1" y="212.1">14</text>
<text x="93" y="217.3">VSS</text>
</g>
<g font-size="3.2" fill="#f00">
<text x="101" y="155.6">VDD</text>
<text x="109.5" y="153.8">13</text>
<text x="109.1" y="196.2">DVDD</text>
<text x="120.1" y="197.9">18</text>
<text x="120.1" y="194.4">19</text>
<text x="111.6" y="199.7">VDD</text>
<text x="120.1" y="208.5">15</text>
<text x="89.5" y="212.1">7</text>
<text x="93" y="213.8">VDD</text>
<text x="111.6" y="210.3">VDD</text>
<text x="105.5" y="224.4">VDD_PA</text>
<text x="120.1" y="222.6">11</text>
</g>
</svg>
